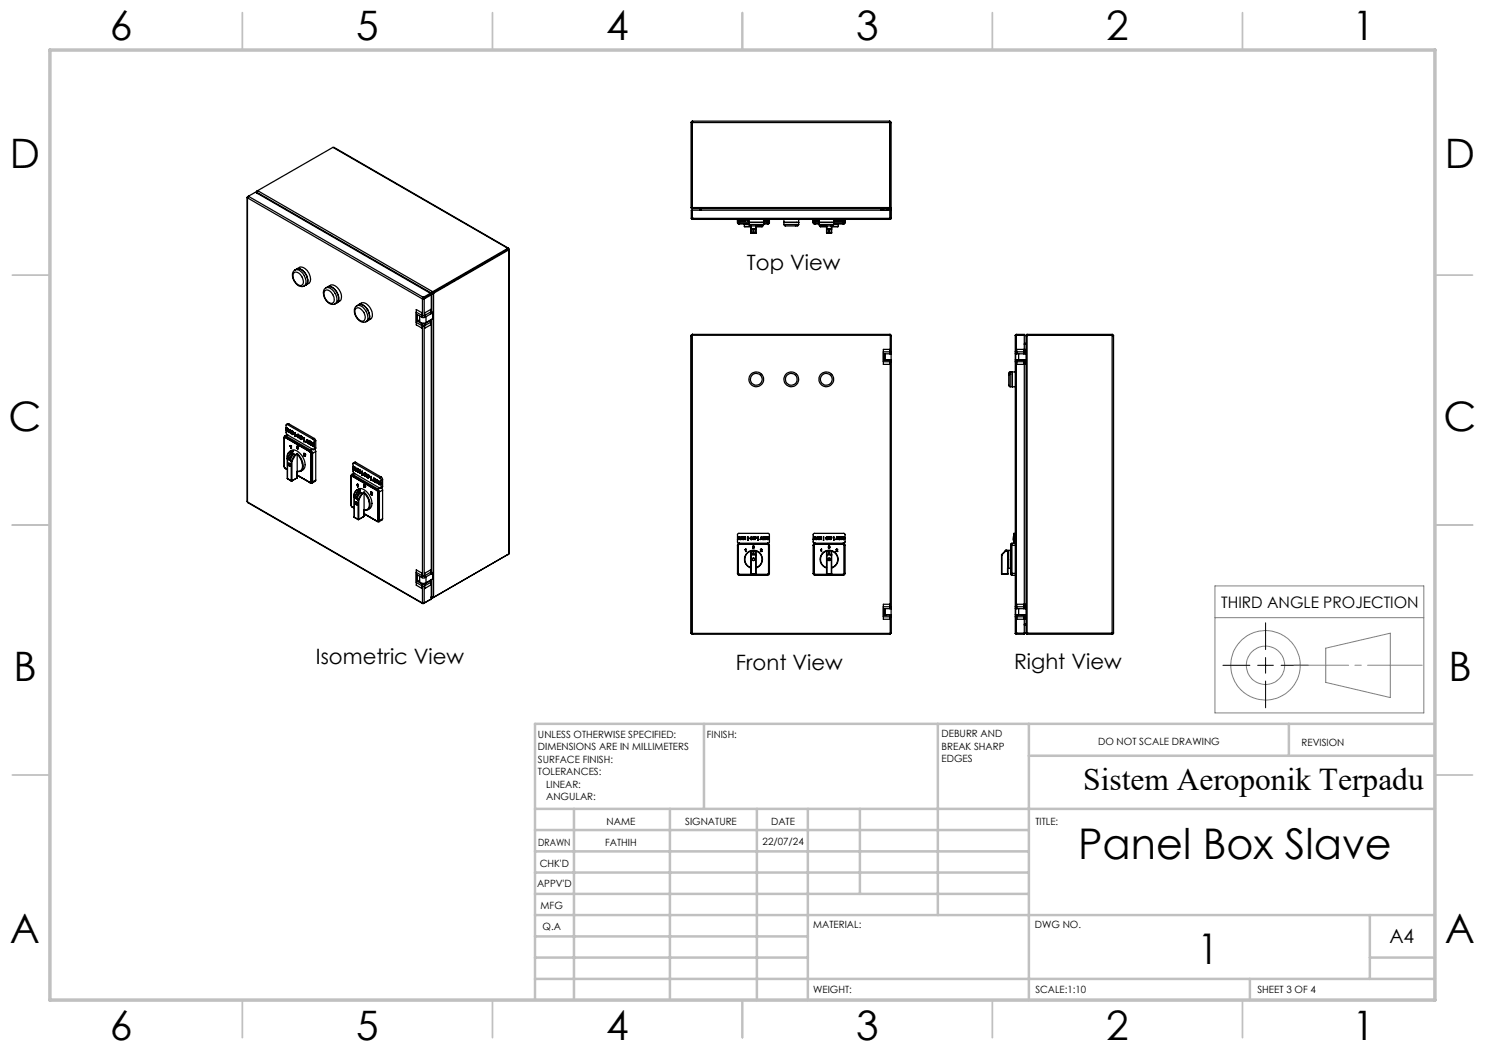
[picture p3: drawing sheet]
<svg xmlns="http://www.w3.org/2000/svg" width="297mm" height="210mm" viewBox="0 0 297 210" stroke-linecap="round" stroke-linejoin="round" font-family="sans-serif">
<g fill="none" stroke="#808080" stroke-width=".2">
<path d="M243 117.2h41.8v25.4h-41.8zM243 123.5h41.8M265.1 129.6l13-3v12.9l-13-3z"/>
<circle cx="253.1" cy="133.1" r="3.8"/>
<circle cx="253.1" cy="133.1" r="6.9"/>
</g>
<path d="M244.6 133.1h5.4M251.5 133.1h3.2M253.1 124.6v5.3M253.1 131.5v3.1M253.1 136.2v5.4M256.2 133.1h5.4" fill="none" stroke="#000" stroke-width=".2"/>
<path d="M284.4 133h-25.6" fill="none" stroke="#808080" stroke-width=".2" stroke-dasharray="15.2 1.3 1.3 1.3" stroke-dashoffset="4.3"/>
<g fill="none" stroke="#c0c0c0" stroke-width=".35">
<path d="M48.5 2.5v7.5M98.5 2.5v7.5M148.5 2.5v7.5M198.5 2.5v7.5M248.5 2.5v7.5M2.5 55h7.5M287 55h7.5M2.5 105h7.5M287 105h7.5M2.5 155h7.5M287 155h7.5M48.5 200v7.5"/>
<path d="M98.5 200v7.5M148.5 200v7.5M198.5 200v7.5M248.5 200v7.5"/>
</g>
<g fill="none" stroke="#c0c0c0" stroke-width=".5">
<path d="M140.8 144.8v17M187.6 144.8v38.2M205.8 144.8v55.2M205.8 151.2h81.2M257.8 144.8v6.4M287 144.8h-180v55.2M107 161.8h180M107 178.8h98.8M107 174.5h98.8M107 170.3h98.8M107 166h98.8M114.8 161.8v38.2"/>
<path d="M134 161.8v38.2M151.4 161.8v38.2M161.6 161.8v38.2M172 161.8v17M107 195.8h180M107 191.5h54.6M107 187.3h54.6M107 183h180M250 195.8v4.2M274 191.5h13M274 183v12.8"/>
</g>
<path d="M10 10h277v190h-277z" fill="none" stroke="#c0c0c0" stroke-width=".7"/>
<g fill="none" stroke="#000" stroke-width=".25">
<path d="M49.4 39.5l.1 60.9M49.5 39.4v.2M49.5 39.6l35 20.2M49.5 39.4h.1M49.5 39.6v60.8M49.7 39.3h.1M49.7 39.3l1.4-.9 35 20.3M49.7 39.3l-.2 .1M49.7 39.3l-.2 .3M49.7 39.3l34.9 20.1M51.3 38.4v.2M51.4 38.3v.2"/>
<path d="M51.4 38.5v.1M51.4 38.3v.1M51.4 38.2l.1 .1M51.4 38.2v.1M51.4 38.5l34.9 20.1M51.4 38.5l.1 .2M51.4 38.5h.1M51.5 38.1l-.1 .1M51.5 38.1l.1 .1M51.5 38.1v.1M51.6 38.2l-.2 .3M51.6 38.2l34.9 20.1"/>
<path d="M66.6 29.5h.2l34.9 20.1M66.6 29.5l-15.1 8.6M66.6 29.5l34.9 20.1M138.2 24.5v17M138.2 24.5h40M138.4 24.5l.1 17.2M138.5 24.5h.1M138.5 24.2v.3M138.5 24.2l-.3 .3M138.5 24.4l-.1 .1v17.2M138.5 24.2h39.4M177.9 24.2v.3"/>
<path d="M177.9 24.4l.1 .1v17.2l.2-.2M177.9 24.2l.3 .3M177.9 24.5h.1M178.2 24.5v17M58.9 54.5a1.79 1.79 0 0 1 1.6 2.5 1.18 1.18 0 0 1-1.6-.8 1.34 1.34 0 0 1 0-1.7zM59 54a1.88 1.88 0 0 0 .3 2.8 1.38 1.38 0 0 0 1.5 .4M59 54a1.71 1.71 0 0 1 2 1.4 1.46 1.46 0 0 1-.2 1.8M59.3 53.8a2.12 2.12 0 0 1 2.3 2.1l-.1 .7-.3 .4M59.3 53.8a1.44 1.44 0 0 1 2.3 .6 1.83 1.83 0 0 1 .1 2.3l-.5 .3M59.3 53.8l-.3 .2M61.2 57l-.4 .2M65 58.1a1.26 1.26 0 0 1 1.7 1.1 1 1 0 0 1-.3 1.5 1.84 1.84 0 0 1-1.4-2.6z"/>
<path d="M65.2 57.6a2 2 0 0 0 .5 3l.6 .3 .7-.1M65.2 57.6a2.2 2.2 0 0 1 2.2 2.4l-.2 .6-.2 .2M65.5 57.4a1.76 1.76 0 0 1 2 1.4 1.46 1.46 0 0 1-.2 1.8M65.5 57.4l.6-.3a1.77 1.77 0 0 1 2 1.3 1.41 1.41 0 0 1-.8 2.2M65.5 57.4l-.3 .2M84.5 59.8v3.3M84.6 59.4l.1 .3M84.6 59.4l-.1 .4M84.6 59.4l.1 .1M84.7 59.7l.1 .2-.3-.1M84.7 59.5v.2M84.7 59.7l.1 .1"/>
<path d="M84.8 59.6h.1M84.8 59.8v3.3M84.9 59.5v.1M85 59.5h.1M85.4 59.2h.1M86.1 58.8l-1.6 1M86.1 58.9l.2 .1M86.1 58.9l-1.4 .8M86.1 58.7l-1.4 .8M86.1 58.7v.1M86.3 59l-1.5 .8M86.3 59l-.1 3.8"/>
<path d="M86.4 58.7l-.3 .2M86.4 58.7v3.7M86.5 58.3l-.2 .3M86.5 58.5l-.2 .1M86.5 58.3v.2M86.5 58.3h.1M86.5 58.5v.1M86.5 58.5l-.4 .2 .2-.1M86.5 58.6l.2 .1h-.3M86.5 58.3v.3M86.5 58.6l-.1 .1M86.5 58.6l.2 .1"/>
<path d="M86.7 58.7v60.8M88.6 57.4h.1M88.7 57.3h.1M89.1 57h.1M90.4 56.3h.1M90.5 56.3h.1M90.7 56.1h.1M90.9 56h.1M91 56h.1M91.3 55.8h.1M91.4 55.7h.1M92.4 55.2h.1"/>
<path d="M92.6 55h.1M93 54.8h.1M93.2 54.7h.1M93.7 54.4h.1M94 54.2h.1M96.3 52.9h.1M96.4 52.8v.1M98.2 51.8h.1M98.5 51.7l-.3 .1M101.5 49.6h.2v.2M101.5 49.6l.1 .1M101.6 49.9h.1"/>
<path d="M101.6 49.8v.1M101.6 49.7l-15.1 8.6M101.6 49.9l.1 .1M101.6 49.9l-15.1 8.7M101.6 49.7v.2M101.7 49.8l.1 .1-.1 .2M101.7 50l-15 8.7M101.7 50v60.8l-15 8.7M101.7 49.8l-.1 .1M101.8 49.9v60.7M138.2 41.5l.2 .2M138.2 41.5h40"/>
<path d="M138.3 43.7l.2 .2M138.3 43.7v-1.7h40v1.7M138.3 43.7h40M138.4 41.7h39.8v.3l-.1-.1h-.8l-.1 .1M138.5 43.7h.1M138.5 42v1.9M138.5 43.9h39.5M138.5 43.7v.2M140 41.7v.3M140.2 41.7v.3M147.5 44.2h2.3M147.5 44.5h.4"/>
<path d="M147.5 44.5l.1 .2M147.5 43.9v.6M147.6 44.2v.1M147.6 44.7h.3M147.7 44.7l.2 .1M147.7 44.2v.1M147.8 43.9v.4M147.9 44.5v.2M147.9 44.7v.1M147.9 44.7h1.9M147.9 44.8h1.9M147.9 44.5h1.9"/>
<path d="M147.9 44.2v.3M148 44.2v.1M148.1 44.2v.1M148.3 44.2v.1M148.4 44.2v.1M148.7 44.2v.1M148.8 44.2v.1M148.9 45.3l1.3 .1M148.9 45.3h1.3M149 44.2v.1M149.1 44.2v.1h-1.6M149.5 44.2v.1l.1-.1"/>
<path d="M149.8 44.9v.1a4.2 4.2 0 0 0 2.3 .2h.4l.2-.3M149.8 44.5h2.9zM149.8 44.9h-.9v.4M149.8 44.9h2.9M149.8 43.9v1M150.2 45.8h.1M150.2 46.6h.1M150.2 45.4v1.2M150.2 45.8h.9M150.2 45.3v.1M150.2 45.3v1.3M150.2 46.6h.9"/>
<path d="M150.6 45.9h.2v.6h-.2zM151.1 45.8h.1M151.1 45.3l.1 .1M151.1 46.6h.1M151.1 45.3h1.4M151.1 45.3v1.3M151.2 46.6h-.1M151.2 45.4v1.2M152.5 45.3l-1.3 .1M152.5 45.2v.1M152.7 44.2h1.2M152.7 44.3h.1"/>
<path d="M152.7 43.9v1M152.7 44.7h.8M152.7 44.8h.8M152.7 44.5h.8M152.8 44.3h.1M152.8 44.2v.1M152.9 44.2v.1M153 44.2l.3 .1M153.3 44.2v.1M153.3 44.3h.3M153.5 44.5h.4M153.5 44.5v.2"/>
<path d="M153.5 44.3v.2M153.5 44.7v.1M153.6 43.9v.4M153.7 44.7l-.2 .1M153.8 44.2l-.2 .1M153.9 44.5l-.1 .2h-.3M153.9 43.9v.6M156.8 44.9l.2 .3h.8a2.96 2.96 0 0 0 1.9-.2v-.1M156.8 44.5h2.9zM156.8 44.9h2.9M156.8 43.9v1M159.7 43.9v1"/>
<path d="M162.6 44.2h.3M162.6 44.5h.4M162.6 44.5l.1 .2h.3M162.6 43.9v.6M162.6 44.3h1.2M162.7 44.2v.1M162.8 44.7l.2 .1M162.8 44.2v.1M162.9 44.2h.9M162.9 43.9v.3M162.9 44.2v.1M163 44.5v.2"/>
<path d="M163 44.7h.8M163 44.8h.8M163 44.3v.2M163 44.7v.1M163 44.5h.8M163.1 44.2v.1M163.2 44.2v.1M163.3 44.2v.1M163.5 44.2v.1M163.6 44.2v.1M163.8 44.9l.2 .3h2.5l.2-.3M163.8 44.5h2.9z"/>
<path d="M163.8 44.9h2.9M163.8 43.9v1M164 45.3l1.3 .1M164 45.3h1.4M164 45.2v.1M165.4 45.8h.1M165.3 46.6h.1M165.3 45.4v1.2M165.4 45.8h.9M165.4 45.3l-.1 .1M165.4 46.6h.1M165.4 45.3v1.3"/>
<path d="M165.4 46.6h.9M165.7 45.9h.2v.6h-.2zM166.3 45.8h.1M166.3 45.3v.1M166.3 46.6h.1M166.3 45.3h1.3M166.3 45.3v1.3M166.3 45.4v1.2M166.7 44.9h.9v.4M166.7 43.9v1M166.7 44.2h2M166.7 44.7h1.9"/>
<path d="M166.7 44.8h1.9M166.7 44.5h1.9M166.8 44.2l-.1 .1M167.1 44.2v.1h.6v-.1M167.4 44.2v.1M167.5 44.2v.1M167.6 45.3l-1.3 .1M167.7 44.2l.1 .1M167.8 44.3h.1M167.8 44.2v.1M167.9 44.3h.1M167.9 44.2v.1"/>
<path d="M168 44.2v.1M168.1 44.2l-.1 .1M168.1 44.2v.1l.3-.1M168.5 44.2l.2 .1M168.6 44.5h.4M168.6 44.7h.3M168.6 44.5v.2M168.6 44.3v.2M168.6 44.7v.1M168.7 44.3h.3M168.7 44.2v.1M168.7 44.2h.3"/>
<path d="M168.7 43.9v.3M168.8 44.7l-.2 .1M169 44.5l-.1 .2M169 43.9v.6M176.2 41.7v.3M176.4 41.7v.3M176.7 41.7l.1 .3M177.9 41.5v.2M178 43.7v.2M178 41.5h.1M178 43.7h.1M178 41.9v2"/>
<path d="M178.3 43.7l-.3 .2M67.3 60.6l-.3 .2M71.2 61.7a1.03 1.03 0 0 1 1.4 .6 1.23 1.23 0 0 1 0 1.9 1.85 1.85 0 0 1-1.4-2.5zM71.4 61.2a1.92 1.92 0 0 0 .5 2.9l.8 .4 .5-.2M71.4 61.2l.8-.6a1.72 1.72 0 0 1 2.1 1.4 1.35 1.35 0 0 1-.7 2.1M71.4 61.2a1.71 1.71 0 0 1 1.9 1.3 1.4 1.4 0 0 1-.1 1.8M71.7 60.9v.1a1.71 1.71 0 0 1 2 1.3 1.4 1.4 0 0 1-.1 1.8 1.56 1.56 0 0 0 0-2.1 1.75 1.75 0 0 0-1.9-1.1zM73.6 64.1l-.4 .2M83.3 64.5l1.2 .7M83.3 62.4l1.2 .7M83.5 64.2l.9 .6M83.9 63.2v1a.86 .86 0 0 0 1.3 .3"/>
<path d="M83.9 64l-.4 .2M84.4 63.5h.5M84.4 64.8h.5M84.4 63.5v-.9l-1.1-.7v3.1l1.1 .6v-.8M84.4 63.5l-.9-.6v1.3M84.5 63.1h.3M84.5 65.2h.3M84.5 65.2v50M84.8 65.2v50M85.2 63.3v1.2M86.2 62.8v-.9l-1.3 .7v.9M86.2 64v.9l-1.3 .7v-.8"/>
<path d="M86.2 62.8l-1.3 .7M86.2 64l-1.3 .8M86.2 64.3l-1.4 .9M86.2 63.9v.1M86.3 63.9l-.1 50.9M86.4 63.8v50.7M86.5 62.5l-.2-.2-1.5 .8M86.5 62.5v1.2l-1.3 .8M86.5 62.5l-.3 .2M138.3 67.1v59.6M138.5 66.9l-.3 .2M176.7 72.3h1.3"/>
<path d="M176.7 70.4h1.3M176.9 72h.1M177 72h1.2M177 70.8v1.2M177.3 72h.1M177.9 72h.1M177.9 72h.4v49.7h-.4M177.9 70.8h.4v-3.7h-40.1v59.6h40.1v-3.7h-.4M177.9 70.8v-.9h-1.2v3h1.2v-.9M177.9 70.8h-1v1.2h1M178 66.9l.3 .2M178 72h.1"/>
<path d="M178 70.4h.3M178 72.3h.3M178 70.4v-3.5h-39.6v60h39.6v-3.5M178 72.3v49M178.2 70.8v1.2M202 74.4l-.2 .2v2.5l.2 .3M202 74.4v3M202 77.4h1.1M202 74.4h1.1M202.5 74.4v3zM203.1 67.1h.2M203.1 70.4h.2"/>
<path d="M203.1 72.3h.2M203.1 70.8h.3M203.1 72h1.9v.9h-.1M203.1 67.1h1.8M203.1 67.1v59.6M203.1 70.8v1.2h.6M203.3 67.1h.1M203.3 66.9l-.2 .2M203.3 72.3h1.6v49h-1.6M203.3 66.9h1.6v3.5h-1.6M203.3 66.9v3.5M203.3 72.3v49"/>
<path d="M203.4 70.8v-.9h1.4v.9M203.4 70.8h1.8M203.4 72v.9h1.4v-.9M203.7 72h1.5M203.7 70.8v1.2M204 72h.1M204.4 72h.1M204.9 69.9h.1v.9M204.9 68.9h.3M204.9 68.7h.3M205.2 67.1h.2M205.2 67.1h17.3"/>
<path d="M205.2 67.1v59.6M205.4 67.1h.1M205.4 66.9l-.2 .2M205.4 66.9h17M205.4 66.9v60M222.4 67.1h.1M222.4 67.1l.3 .1M222.4 66.9l.3 .3M222.4 66.9v60M222.7 67.2v59.4M56.8 93.2l.3 .5M56.8 87.5l.1 .1"/>
<path d="M56.8 93.2l.1 .1M56.8 87.5v5.7M56.9 87.6v5.8l.6 .5-.4-.2M56.9 87.5h.2M57 87.2l-.2 .3M57 87.2h.2M57 87.5h-.1v.1M57 87.5l5 2.9M57.1 87.4l-.2 .2M57.1 87.4l4.9 2.9M57.1 87.5h-.1M57.1 87.5l4.9 2.8"/>
<path d="M57.1 93.7l.4 .2M57.2 86.1v.5l.3 .4 5.1 2.9h.2l.1-.2M57.2 87.2l-.1 .2M57.2 85.6h.2M57.2 85.6h.1M57.2 86.1l.1-.3 .2 .4M57.2 85.6v.5M57.2 87.2l5 2.9M57.3 85.6l.1 .5 .1-.3M57.3 86v.1M57.3 86.1h-.1M57.4 85.6l.1 .3"/>
<path d="M57.4 85.6h-.1M57.4 86.9l-.4 .3M57.5 91.7v.1M57.5 95.7v.1M57.5 84.9h-.3v.7M57.5 91.7h.1M57.5 91.8h.1M57.5 95.7h.1M57.5 91.8v3.9M57.5 84.9l5.1 3M57.5 86.2v-.2l.1 .4 .2 .1M57.5 95.8l.7 .4"/>
<path d="M57.5 85.8h.2M57.5 85.8h.1M57.5 91.7l.7 .5M57.5 91.8l.7 .4M57.5 95.7l.7 .5M57.6 86.1l-.1 .1M57.6 87l-.4 .2M57.6 85.8l.1 .6M57.6 92.7a.29 .29 0 0 1 .4 .1 .29 .29 0 0 1 0 .4l-.3-.1zM57.7 85.8v.5M57.7 86.4h.1M57.7 85.8h-.1"/>
<path d="M57.7 92.7h.1M57.7 84.8l-.4 .1M57.7 84.8l-.2 .1M57.7 84.8l5.2 2.9M57.8 86.5v-.1l.4 .3M57.9 86.4h.1M57.9 86h.2M57.9 86h.1M57.9 86l-.2 .4M57.9 86.4l-.1 .1M57.9 90.3a1.36 1.36 0 0 0-.4 1.4M57.9 90.3a1.63 1.63 0 0 1 2.4 .7 2.37 2.37 0 0 1 .3 2.9l-.4 .3a2.06 2.06 0 0 0-.2-2.8l-.6-.7"/>
<path d="M57.9 86.1l.1 .3-.1-.1zM58 86.2h.1M58 86l.2 .7M58 86.2l-.1 .1M58 89.2h.1M58 93.2h.1M58.1 86l.1 .5M58.1 86h-.1M58.1 89.1l-.1 .1M58.1 89.2h-.1M58.1 89.2h.1M58.1 89.6h.1"/>
<path d="M58.1 90.5h.1M58.1 90.5l-.6 1.2M58.1 89.2v.4M58.2 90.5h-.1M58.2 90.5l.7 .5M58.2 89.1l-.2 .1M58.2 90.5h.1M58.2 89.1h-.1M58.2 89.1l-.1 .5M58.2 90.5l-.7 1.2M58.2 90.5l.5 .2 .3 .3M58.2 86.2h.1"/>
<path d="M58.2 86.2l.1 .5M58.2 86.6v.1M58.2 96.2h.1M58.2 92.2h.2M58.2 92.2h.1M58.2 96.2h.2M58.2 92.2v4M58.3 86.2l.2 .5v-.4M58.3 86.7v-.3l.3 .5M58.4 96.2h-.1M58.4 86.6l-.1 .1M58.4 92.2v4"/>
<path d="M58.4 86.1l.1 .3M58.4 86.1l-.2 .1M58.4 86.1l-.1 .1M58.4 90.9l-.5 .8M58.4 90.9l.2 .1M58.4 90.9h.1M58.5 90.3a1.02 1.02 0 0 0-1 1.4M58.5 86.3h.2M58.5 86.3l.1 .1M58.6 91l-.5 .8-.2-.1M58.6 86.4v.5M58.7 90.3l-.5 .2"/>
<path d="M58.7 90.3h-.8M58.7 86.3l-.1 .6M58.7 86.3l-.1 .1M58.9 91l.2 .1M58.9 86.6h.2M58.9 86.6h.1M58.9 86.6l.1 .7M58.9 91l-.7 1.2M59 86.6v.7M59 91h-.1M59 91l.1 .1M59.1 91.1l-.7 1.1"/>
<path d="M59.1 86.6l-.1 .7M59.1 86.6h-.1M59.4 95.5l-.1 .1zM59.4 89.4v-.2l.2 .2v.4l-.1-.1M59.4 89.4v.2M59.4 89.4h.1M59.4 95.6l-1.1 .6M59.4 89.6l.1 .1M59.4 89.6h.1M59.4 87.1l.1 .2M59.4 87.1l.1-.1 .2 .1v.3h-.1M59.4 90.9l.3 .2a2.57 2.57 0 0 1 .5 3l-.8 .2"/>
<path d="M59.4 90.8v.1M59.4 90.7v.1M59.4 89.2v.2M59.4 89.3l.1 .4 .1-.1M59.4 90.7l-.4 .3M59.4 89.3h.1M59.4 90.9v3.4M59.4 90.8l-.3 .3M59.5 87.3l.1 .1M59.5 89.3h.1M59.5 94.3l-.1 1.3M59.5 87.1l.1 .2"/>
<path d="M59.5 87v.1M59.5 89.3l.1 .2M59.5 89.7l.1 .1M59.5 89.3l.1 .3M59.5 89.7h.1M59.5 87.1h-.1M59.6 87l.2 .4M59.6 87l-.1-.1a.32 .32 0 0 0-.1 .4 .32 .32 0 0 0 .4 .2v-.1M59.6 87.3l.1 .1M59.6 87.3h-.1M59.6 89.5v.2M59.6 89.5v.1"/>
<path d="M59.7 86.9l.2 .3M59.7 86.9h-.3M59.7 86.9l-.1 .1M59.7 87.4h.1M59.7 87.4h-.1M59.9 87.4l-.1 .1M59.9 87.1l.3 .1M59.9 87.1l.2 .2M59.9 87.1l.1 .6M59.9 87.3l-.1 .1M60 87.4v-.1l.1 .1M60 87.4l.1 .1"/>
<path d="M60.1 87.3h.1M60.1 87.3v.2M60.1 87.3l-.1 .1M60.1 87.3v.1M60.1 87.5l-.1 .2M60.1 94.2l-.7 .1M60.2 87.5h-.2v.2M60.2 87.3l-.1 .1M60.2 87.2l.1 .7M60.2 87.2l-.1 .1M60.3 87.6h.1M60.4 87.5h.1"/>
<path d="M60.4 87.7l-.1 .2M60.4 87.5l.1 .1M60.4 87.5l-.1 .1M60.4 87.4v.1M60.4 87.6v.1M60.4 87.5l-.1-.1v.2M60.4 87.7h-.1v.2M60.5 87.4l-.1 .1M60.5 87.6l-.1 .1M60.5 87.4l-.3-.1 .2 .1M60.5 87.4h-.1M60.5 87.6h-.1"/>
<path d="M60.7 90.8l.2-.1 .1 .1v.2M60.7 90.8h.2M60.7 90.8h.1M60.7 91.1h.1M60.7 87.6l.1 .1M60.7 87.6l.1 .8M60.8 90.7l-.1 .1M60.8 91.1h.1M60.8 87.7v.7M60.8 91.1l.2 .2-.3-.2M60.9 91h.1M60.9 91l-.2 .1"/>
<path d="M60.9 90.7h.1M60.9 90.8l.1 .1M60.9 91l-.1 .1M60.9 87.6l-.1 .8M60.9 90.7v.1M60.9 87.6h-.2M60.9 87.6l-.1 .1M61 90.9l-.1 .1M61 91h.1M61 90.9h.1M61.2 88.4l.4 .2M61.3 88.4h.1"/>
<path d="M61.3 88.4h-.1M61.3 88h.1M61.3 88l-.2 .4h.1M61.3 88.1l.1 .3-.1-.1zM61.4 88.2h.1M61.4 88.2l-.1 .1M61.4 88l.2 .6M61.5 87.9l.1 .6M61.5 87.9l-.2 .1M61.5 87.9l-.1 .1M61.6 88.5a.2 .2 0 0 0 .1 .2 .2 .2 0 0 0 .2 0v-.1M61.6 88.2h.2"/>
<path d="M61.6 88.2h.1M61.6 88.2v.3M61.7 88.6h-.1M61.7 88.5l.1 .2M61.7 88.2v.3M61.8 88.5v.1M61.8 88.2v.3M61.8 88.2h-.1M61.8 88.5h-.1M61.9 88.3l-.1 .4M61.9 88.3h.2M61.9 88.3h.1"/>
<path d="M61.9 88.6l-.1 .1M61.9 88.3v.3M62 90.4l.2 .3M62 96.5l-2.6-1.5 2.7 1.6M62 88.3l.3 .1M62 88.3l.2 .2M62 88.3l.2 .7M62 90.3l.3 .4M62 90.3l.2 .4M62 96.5l.1 .1M62 90.3v.1M62.1 88.6l-.2 .2"/>
<path d="M62.1 88.3h.1M62.1 88.5v.1M62.1 88.6h-.2M62.1 88.3h-.2M62.1 96.6h.3M62.2 90.1l-.2 .2M62.2 90.1l.3 .6M62.2 96.4l-.1 .1h-.1M62.2 90.7v5.7M62.2 90.7h.1M62.2 96.4h.1M62.2 96.4l-.1 .1"/>
<path d="M62.2 88.5v.5M62.3 90.7h.2M62.3 96.4l-.1 .1h-.2M62.3 96.4h.2M62.3 90.7v5.7M62.3 88.8l.1 .2M62.3 88.8l.1-.1a.21 .21 0 0 1 .2 .1 .21 .21 0 0 1-.1 .3M62.3 88.4l-.1 .1v.5M62.3 88.4l-.1 .1M62.4 89l.1 .1M62.4 88.8l.1 .2M62.4 88.7v.1"/>
<path d="M62.4 88.8h-.1M62.5 88.6l.3 .5M62.5 88.6h-.1a.32 .32 0 0 0-.1 .4 .32 .32 0 0 0 .4 .2l.1-.1M62.5 89h.1M62.5 96.4l-.1 .2M62.5 89h-.1M62.5 90.7v5.7M62.5 89.8l-.3 .3M62.6 87.9l.3 .4M62.6 88.6l.2 .4M62.6 88.6h-.3M62.6 88.6h-.1"/>
<path d="M62.6 89l.1 .1M62.6 89l-.1 .1M62.8 89.2h-.1M62.8 89v.2M62.8 89v.1M62.9 87.7l.2 .5M62.9 87.7l-.3 .2M62.9 88.3v1.4M62.9 89.8l.2 .5M63.1 89.6l-.3 .3M63.1 96l-.1 .3-.6 .3M63.1 88.2l-.2 .1"/>
<path d="M63.1 89.6l-.2 .1M63.1 88.2v1.4M63.1 90.3v5.7M63.1 90.3l-.6 .4M63.1 96l-.6 .4M70.2 95.2v.1M70.2 95.2v5.7M70.2 95.3v5.8l.6 .5-.3-.1M70.3 95.2h.1M70.3 94.9l-.1 .3M70.3 94.9h.3M70.4 95.2l-.2 .1"/>
<path d="M70.4 95.2l5 2.9M70.4 95.1l-.2 .2M70.4 95.1l5 2.9M70.4 95.2h.1M70.6 93.8v.6l.2 .2 5.2 3h.2v-.1M70.6 94.9l-.2 .2M70.6 93.3h.2M70.6 93.3l.1 .1M70.6 93.9l.1-.4 .1 .5M70.6 93.3v.6M70.6 94.9l4.9 2.9M70.7 93.7l-.1 .2"/>
<path d="M70.7 93.4l.1 .4 .1-.3M70.8 93.3v.3M70.8 93.3l-.1 .1M70.8 94.6l-.5 .3M70.8 99.4v.1M70.8 99.4l.1 .1M70.8 99.5l.1 3.9M70.8 94l.1-.3 .1 .4M70.8 99.5h.1M70.9 92.6l-.3 .1v.6M70.9 99.5h.1M70.9 92.6l5.1 3"/>
<path d="M70.9 99.5l.7 .4M70.9 99.5l.7 .5M70.9 93.5h.2M70.9 93.5h.1M70.9 93.9l-.1 .1M70.9 94.7l-.3 .2M71 93.5v.6M71 94.1h.1M71.1 93.5l.1 .5M71.1 94.1l.1 .1M71.1 93.5h-.1M71.1 92.5l-.4 .1"/>
<path d="M71.1 92.5l-.2 .1M71.1 92.5l5.1 2.9M71.2 94.2v-.1l.3 .3M71.3 94.1h.1M71.3 93.7h.1M71.3 93.7l-.2 .4M71.3 94.1l-.1 .1M71.3 93.9l.1 .2-.2-.1zM71.3 98a1.29 1.29 0 0 0-.5 1.5M71.3 94h.1M71.3 94h-.1M71.3 93.7l.2 .7"/>
<path d="M71.4 96.9h.1M71.4 93.7l.2 .5M71.4 93.7h-.1M71.5 96.9h-.1M71.5 96.9h.1M71.5 97.3h.1M71.5 96.9v.4M71.5 96.8l-.1 .1M71.5 98.3l-.7 1.1M71.5 96.8v.5M71.5 96.8v.1M71.5 98.3h.1"/>
<path d="M71.6 98.2l-.1 .1M71.6 98.2l.4 .2 .4 .3M71.6 98.3l.4 .1 .3 .3M71.6 98.2v.1M71.6 98.2h.1M71.6 93.9h.2M71.6 93.9h.1M71.6 93.9l.1 .6M71.6 94.4h-.1M71.6 98.3l-.7 1.2M71.6 100h.2M71.6 100v3.9"/>
<path d="M71.6 99.9l.2 .1M71.6 99.9v.1M71.6 93.9l.3 .5v-.4M71.7 94.5v-.4l.3 .5M71.8 94.3l-.1 .2M71.8 100v3.9M71.8 93.9l.1 .2M71.8 93.9h-.2M71.8 98.6l-.5 .8 .2 .1 .4-.8M71.8 98.6l.1 .1M71.8 98.6h.1M71.8 98.6l-.5 .8"/>
<path d="M71.9 98.1a1.02 1.02 0 0 0-1.1 1.3M71.9 94h.1M71.9 94l.1 .1M72 94.1v.5M72 98h-.7a1.46 1.46 0 0 1 2.2 .5 2.39 2.39 0 0 1 .4 3.2l-.3 .2M72 98l-.4 .2M72 94v.6M72 94v.1M72.3 98.7l.1 .1M72.3 94.3h.1M72.3 94.3l.1 .7M72.3 98.7l-.7 1.2"/>
<path d="M72.4 94.3v.7M72.4 98.7h-.1M72.4 98.7v.1M72.4 94.3h.1M72.4 94.3h-.1M72.4 98.8l-.6 1.2M72.5 94.3l-.1 .7M72.5 94.3h-.1M72.7 97.1l.1-.2 .2 .2v.4h-.1M72.7 97.1l.1 .3M72.7 97.1h.1M72.8 97.4l.1 .1"/>
<path d="M72.8 97.4h.1M72.8 94.9v.1M72.8 94.9v-.2l.3 .2v.2h-.1M72.8 98.6l.2 .2a2.57 2.57 0 0 1 .6 3l-.8 .2M72.8 98.6h.1M72.8 98.4v.2M72.8 96.9l-.1 .2M72.8 98.4a2.85 2.85 0 0 1 1 3.3l-.2 .2M72.8 98.6v3.4M72.8 98.4l-.4 .3M72.8 98.6l-.4 .2M72.8 95l.2 .1"/>
<path d="M72.9 94.6h.2M72.9 94.8l.1 .2M72.9 97l.1 .3M72.9 97v.4M72.9 97.5h.1M72.9 97h.1M72.9 94.6h-.1M72.9 94.8l-.1 .1M72.9 94.7v.1M73 94.7l.2 .4M73 94.7l-.1-.1a.32 .32 0 0 0-.1 .4 .32 .32 0 0 0 .4 .2v-.1M73 95l.1 .1"/>
<path d="M73 95h-.2M73 97.3v.1M73 97.3l-.1 .1M73 97.3h.1M73.1 94.6l.2 .3M73.1 94.6l-.1 .1M73.1 95.1h.1M73.1 95.1h-.1M73.3 95.1l-.2 .1M73.3 94.9h.3M73.3 94.9l.2 .1M73.3 94.9v.6"/>
<path d="M73.3 95.1h-.1M73.3 95.1v-.1l.2 .1M73.3 95.1l.2 .1M73.4 95.1h.1M73.4 95.2l-.1 .3M73.4 95.1l.1 .1M73.4 95.1h-.1M73.5 95v.1M73.5 95.2v.1M73.5 95.3l-.2-.1v.3M73.6 95l.3 .1M73.6 95l.2 .2"/>
<path d="M73.6 95l.1 .6M73.6 95l-.1 .1M73.6 95.2l-.1 .1M73.6 94.9v.1M73.6 94.9l-.1 .1M73.7 95.3h.1M73.7 95.2h.1M73.7 95.4v.2M73.7 95.2l.2 .1M73.7 95.2v.1M73.8 95.2h-.1v.1M73.8 95.2h.1"/>
<path d="M73.8 95.3v.2M73.8 95.5l-.1-.1v.2M73.9 95.1l-.1 .1M73.9 95.3l-.1 .2M73.9 95.3h-.1M74.1 98.5l.1-.1a.2 .2 0 0 1 .2 .2 .2 .2 0 0 1-.1 .2M74.1 98.8h.1M74.1 98.5h.1M74.2 95.3v.1M74.2 95.3v.8M74.2 98.7l-.1 .1M74.2 98.4l-.1 .1"/>
<path d="M74.2 98.8h.1M74.2 95.4v.7M74.2 98.8l.2 .2-.3-.2M74.2 98.7h.1M74.2 98.5h.1M74.3 98.5h-.1M74.3 98.5v.1M74.3 98.8h-.1M74.3 98.5h.1M74.3 98.8h.1M74.3 95.3l-.1 .8M74.3 95.3h-.1"/>
<path d="M74.3 95.3l-.1 .1M74.3 98.6v.1M74.3 98.6h.1M74.6 96.2l.4 .2M74.7 96.1h.1M74.7 96.1l-.1 .1M74.7 95.7h.2M74.7 95.7h.1M74.7 95.7l-.2 .4 .1 .1M74.8 95.8v.3l-.1-.1zM74.8 95.9l-.1 .1M74.8 95.9h.1"/>
<path d="M74.8 95.7l.2 .7M74.9 95.7l.1 .5M74.9 95.7h-.1M75 96.2a.19 .19 0 0 0 .1 .2 .19 .19 0 0 0 .2 0M75 95.9h.2M75 95.9h.1M75 95.9v.3M75 96.3v.1M75.1 96.3l.1 .1M75.1 95.9v.4M75.2 96.2v.1M75.2 95.9v.3"/>
<path d="M75.2 96.2l-.1 .1M75.2 95.9h-.1M75.2 96.3v.1M75.2 96h.2M75.2 96l.1 .1M75.2 96.4h.1M75.2 96v.3M75.3 96.1v.3M75.4 98.1l.1 .3M75.4 96.1l.3 .1M75.4 96.1l.2 .1M75.4 96.1l.1 .6"/>
<path d="M75.4 96.5h-.1M75.4 96.3v.2M75.4 98l.2 .4M75.4 98.1l.2 .2M75.4 96v.1M75.4 96.2v.1M75.4 96l-.1 .1M75.4 96.3l-.1 .1M75.4 98.1h.1M75.5 97.8l-.1 .2M75.5 97.8l.4 .6M75.5 98.4v5.7"/>
<path d="M75.6 98.3l-.1 .1M75.6 98.3v5.8M75.6 98.4h.3M75.6 96.2l-.1 .5M75.6 98.4v5.7M75.7 96.2l-.2 .1v.4M75.7 96.2h-.1M75.7 96.5l.1 .2M75.7 96.5l.1-.1 .2 .1v.3h-.1M75.8 96.7l.1 .1M75.8 96.3h.2M75.8 96.5l.1 .2"/>
<path d="M75.8 96.4v.1M75.8 96.3h-.1M75.8 96.5h-.1M75.9 96.3l.2 .5M75.9 96.3h-.1a.28 .28 0 0 0-.1 .4 .28 .28 0 0 0 .4 .1M75.9 96.7l.1 .1M75.9 96.7h-.1M75.9 98.4v5.7M75.9 97.6l-.4 .2M76 95.6l.2 .5M76 96.3l.2 .4M76 96.3h-.1"/>
<path d="M76 96.8h.1M76 96.8h-.1M76.2 96.7l-.1 .2M76.2 95.4l.3 .5M76.2 96.1v1.4M76.2 95.4l-.2 .2M76.2 96.7l-.1 .1M76.3 97.6l.2 .4M76.5 97.3l-.3 .3M76.5 95.9l-.3 .2M76.5 97.3l-.3 .2M76.5 95.9v1.4"/>
<path d="M76.5 98v5.7M76.5 98l-.6 .4M49.5 100.4l35 20.3M49.5 100.4l35 20.2M70.2 100.9l.3 .6M70.2 100.9v.1M70.5 101.5l.3 .2M70.9 103.4v.1M70.9 103.5l.7 .4M70.9 103.4l.7 .5M71.1 100.4h.1M71.1 100.4a.33 .33 0 0 1 .3 .2 .33 .33 0 0 1-.1 .4l-.2-.3z"/>
<path d="M71.4 100.9v.1M71.6 103.9h.2M71.6 103.9h.1M71.8 103.9h-.1M72.7 103.4l-1 .5M72.7 103.3v.1M72.7 103.3l-.9 .6M72.8 103.2l-.1 .2M72.8 103.2l-.1 .1M72.8 102.8l2.7 1.5M72.8 102.1v1.1M72.8 102h.1"/>
<path d="M72.9 102l-.2 .1v1.2M73.6 101.9l-.8 .1M75.4 104.2l.1 .1M75.5 104.3h.3M75.5 104.1l-.1 .1-2.6-1.5 2.6 1.5M75.5 104.1h.1M75.6 104.1l-.1 .1M75.6 104.1l-.2 .1M75.6 104.1h.3M75.9 104.1l-.1 .2M76.5 103.7l-.1 .3-.6 .3M76.5 103.7l-.6 .4"/>
<path d="M83.3 114.5l1.2 .7M83.3 116.5l1.2 .7M83.5 116.3l.9 .5M83.9 115.2v1a.86 .86 0 0 0 1.3 .3M83.9 116l-.4 .3M84.4 115.5h.5M84.4 116.8h.5M84.4 115.5v-.9l-1.1-.6v3l1.1 .7v-.9M84.4 115.5l-.9-.5v1.3M84.5 115.2h.3M84.5 117.2h.3M84.5 117.2v3.4"/>
<path d="M84.8 117.2v3.4M85.2 115.4v1.1M86.1 119.9h.1M86.2 114.8v-.9l-1.3 .7v.9M86.2 116.1v.9l-1.3 .7v-.9M86.2 114.8l-1.3 .7M86.2 116.1l-1.3 .7M86.2 116.4l-1.4 .8M86.2 116v.1M86.3 119.5h.1M86.3 115.9v3.9l-1.6 .9M86.3 114.4l-1.5 .8"/>
<path d="M86.3 114.4l.2 .2M86.3 119.3l.1 .1M86.3 119.4h.1M86.3 119.4l.2 .1M86.4 119.4h.3M86.4 119.4h-.1M86.4 115.9v3.5M86.5 119.4v.1M86.5 119.5v.1M86.5 114.6l-.3 .2M86.5 114.6v1.2l-1.3 .7M86.5 119.4v.2"/>
<path d="M86.6 119.4l.1 .1M101.6 110.9h.1M101.6 110.9l-15.1 8.7M101.8 110.6l-.1 .1M147.5 109.1h.1M147.5 114.7l.1 .3 .3 .1M147.5 114.7h.1M147.5 109.1v5.6M147.6 106.7h6.1l.2 .1v1.7l-.2 .1h-6l-.2-.1zM147.6 114.7l.3 .2M147.6 109.1v5.6M147.7 109.1l.1-.2h5.7l.2 .2-.1 5.7-5.8 .1-.1-.2"/>
<path d="M147.9 108.8v-.2l-.2 .1-.2 .4M147.9 114.9v.2M147.9 108.8l-.3 .3M147.9 108.8h5.6M147.9 114.9h5.6M147.9 115.1h5.6M148.4 107.5l.1 .2h-.2zM148.7 107.9l-.3-.5-.3 .5-.1-.5-.2 .4-.2-.4-.1 .5 .2-.3 .1 .3 .2-.3v.3l.3-.1 .5 .1v-.3l.3 .3v-.5l-.1 .3-.3-.3v.5M149 109.9l.2-.1v.5zM149.5 107.4l.1 .6zM150.2 114.8h.1M150.2 110.2a1.74 1.74 0 0 0-1.2 1.7 1.74 1.74 0 0 0 1.2 1.6"/>
<path d="M150.2 110.2v4.6M150.2 110.9v.1M150.2 110.1v.1M150.2 110.1h.9M150.2 110.1h.1M150.2 110.1a1.8 1.8 0 0 0-1.3 1.7 1.8 1.8 0 0 0 1.3 1.8M150.2 111h.9M150.2 114.8h.9M150.2 110.9h.9M150.2 110.1v.8M150.2 111v3.8M150.6 109.2h.2l-.1 .5-.1-.1z"/>
<path d="M150.6 110.2h.2v.6h-.2zM150.6 109.2l.2 .1-.1 .3h-.1zM150.6 107.4h.3l-.2 .1 .2 .1-.2 .1v.2zM151 107.4h.2l-.1 .1 .1 .1-.1 .1v.2h-.1zM151.1 114.8h.1M151.1 110.9v.1M151.1 110.1l.1 .1M151.1 110.1h.1M151.1 110.1a1.79 1.79 0 0 1 1.4 1.7 1.79 1.79 0 0 1-1.3 1.8M151.1 110.1v.8M151.1 111v3.8M151.2 110.2a1.74 1.74 0 0 1 1.2 1.7 1.74 1.74 0 0 1-1.2 1.6"/>
<path d="M151.2 110.2v4.6M151.6 107.4l.1 .6zM152.1 109.9a.15 .15 0 0 1 .2-.1 .15 .15 0 0 1 0 .3l-.1 .1 .2 .1h-.3l.2-.3zM152.2 107.4l.3 .5-.1-.1-.4 .1zM152.3 107.5l.1 .2h-.2zM152.6 107.4l.2 .4 .1-.4v.4a.17 .17 0 0 1-.2 .1 .17 .17 0 0 1-.1-.2zM153 107.4h.3l-.1 .5zM153.5 108.8v-.2l.2 .1 .2 .4M153.5 114.9v.2M153.5 108.8l.2 .3M153.7 109.1h.2M153.7 114.7h.2"/>
<path d="M153.7 114.7l-.2 .2M153.7 109.1v5.6M153.9 114.7l-.1 .3-.3 .1M153.9 109.1v5.6M162.6 114.7l.1 .3 .3 .1M162.6 114.7h.2M162.6 109.1h.2M162.6 109.1v5.6M162.7 106.7h6.1l.2 .1v1.7l-.2 .1h-6l-.2-.1zM162.8 114.7l.2 .2M162.8 109.1v5.6M163 108.8v-.2l-.2 .1-.2 .4"/>
<path d="M163 108.8l-.2 .3M163 114.9v.2M163 108.8h5.6M163 114.9h5.6M163 115.1h5.6M163.5 107.5l.1 .2h-.2zM163.8 107.9l-.2-.5-.3 .5-.1-.5-.3 .4-.2-.4-.1 .5 .2-.3 .1 .3 .2-.3 .1 .3 .2-.1 .5 .1v-.3l.4 .3v-.5l-.1 .3-.4-.3v.5M164.1 109.9l.2-.1v.5zM164.3 109.8h.1M164.7 107.4v.6zM165.3 114.8h.1M165.3 110.2a1.74 1.74 0 0 0-1.2 1.7 1.74 1.74 0 0 0 1.2 1.6"/>
<path d="M165.3 110.2v4.6M165.4 110.9v.1M165.4 110.1l-.1 .1M165.4 110.1h.9M165.4 110.1h.1M165.4 110.1a1.79 1.79 0 0 0-1.4 1.7 1.79 1.79 0 0 0 1.3 1.8M165.4 111h.9M165.4 114.8h.9M165.4 110.1v.8M165.4 111v3.8M165.4 110.9h.9M165.7 109.2h.2v.5l-.2-.1z"/>
<path d="M165.7 110.2h.2v.6h-.2zM165.8 107.4h.2l-.2 .1 .2 .1-.2 .1v.2zM166.1 107.4h.2l-.1 .1 .1 .1-.1 .1v.2h-.1zM166.3 114.8h.1M166.3 110.9v.1M166.3 110.1v.1M166.3 110.1h.1M166.3 110.1a1.79 1.79 0 0 1 1.3 1.7 1.79 1.79 0 0 1-1.3 1.8M166.3 110.1v.8M166.3 111v3.8M166.3 110.2a1.74 1.74 0 0 1 1.2 1.7 1.74 1.74 0 0 1-1.2 1.6M166.3 110.2v4.6"/>
<path d="M166.7 107.4l.1 .6zM167.2 109.9a.15 .15 0 0 1 .2-.1 .16 .16 0 0 1 .1 .3l-.2 .1 .2 .1h-.3l.3-.3zM167.4 107.4l.3 .5-.2-.1-.4 .1zM167.4 107.5l.1 .2h-.2zM167.7 107.4l.2 .4 .2-.4v.4a.17 .17 0 0 1-.2 .1 .17 .17 0 0 1-.2-.2zM168.1 107.4h.3l-.1 .5h-.1zM168.6 108.8v-.2l.2 .1 .2 .4M168.6 108.8l.3 .3M168.6 114.9v.2M168.8 109.1l-.1-.2h-5.7l-.2 .2 .1 5.7 5.8 .1 .1-.2M168.8 109.1v5.6M168.9 114.7l-.3 .2"/>
<path d="M168.9 114.7h.1M168.9 109.1h.1M169 114.7l-.1 .3-.3 .1M169 109.1v5.6M200.3 114.8l.1 .1M200.3 114.8h.1M200.3 111h.1M200.3 111v3.8M200.3 110.9l.1 .1M200.3 110.9v.1M200.4 114.8v.1M200.4 114.8h1.1"/>
<path d="M200.4 114.9h1.1M200.4 111v3.8M201.1 110.1h.1M201.1 110.1l.1 .1M201.1 110.1l-.8 .8M201.2 110.1v.1M201.2 110.1h.4M201.2 110.2h.4M201.2 110.2l-.8 .8M201.2 110.1h.1M201.2 110.1h-.1M201.2 110.1h.9v3.6h-.5"/>
<path d="M201.5 113.6l.1 1.2M201.5 114.8h.1M201.5 114.8v.1M201.5 113.6h.1M201.5 113.6v1.2M201.6 110.2v3.4M201.6 110.2h.1M201.6 114.8l-.1 .1M201.6 110.1v3.5M201.6 110.1v.1M202.2 108.9v.2M202.2 114.7v.2"/>
<path d="M202.2 114.9h.1M202.2 108.9h.1M202.2 114.7h.1M202.2 109.1h.1M202.2 109.1v5.6M202.2 109.1h.2M202.2 114.7v.2l.2 .2M202.2 114.7h.2M202.4 114.7v.4M202.4 108.6v.5M202.4 108.6l-.2 .2v.3M202.4 108.6h.7"/>
<path d="M202.4 115.1h.7M202.4 114.7h.7M202.4 109.1v5.6M202.4 109.1h.7M202.7 107.7v.2M202.7 107.9l.1 .1M202.7 107.7h.1M202.7 107.9h.1M202.8 108.4v.2M202.8 107.4l-.1 .3M202.8 107h.3M202.8 108.4h.3"/>
<path d="M202.8 107v1.4M203.1 106.7h-.3v.3M84.5 120.6l.1 .1M84.6 120.6v.1M84.6 120.7h.1M84.7 120.6v.1M84.8 120.5l-.3 .1M138.2 126.6h.2l.1 .3M176.7 121.3h1.3M176.7 123.4h1.3M177 121.7v1.2h1.2v-1.2M177.3 122.9v.1"/>
<path d="M177.9 122.9v.1M177.9 121.7v-.8h-1.2v3h1.2v-.9M177.9 121.7h-1v1.2l1 .1M178 122.9v.1M178 123.4h.3M178 121.3h.3M178.3 126.6l-.3 .3M203.1 123.4h.2M203.1 121.3h.2M203.1 126.7l.2 .2M203.1 123h.3M203.1 121.7h.3"/>
<path d="M203.1 126.7h1.8M203.1 121.7v1.2h.6v-1.2M203.3 126.6l-.2 .1M203.3 126.7h.1M203.3 123.4h1.6v3.5h-1.6M203.3 123.4v3.5M203.4 121.7v-.8h1.4v.8M203.4 121.7h1.8M203.4 122.9v1h1.4v-.9M204 122.9v.1M204.4 122.9v.1M204.9 120.9h.1v.8"/>
<path d="M204.9 124.8h.3M204.9 125.1h.3M205 123v.9h-.1M205.2 126.6h.2M205.2 126.7l.2 .2M205.2 122.9l-1.8 .1M205.4 126.7h.1M205.4 126.9h17M222.4 126.6h.1M222.5 126.6l-17.3 .1M222.7 126.6h-.3M222.7 126.6l-.3 .3"/>
<circle cx="151.3" cy="75.9" r="1.47"/>
<circle cx="151.3" cy="75.9" r="1.17"/>
<circle cx="158.2" cy="75.9" r="1.17"/>
<circle cx="158.3" cy="75.9" r="1.46"/>
<circle cx="165.3" cy="75.9" r="1.47"/>
<circle cx="165.3" cy="75.9" r="1.17"/>
<circle cx="150.3" cy="107.7" r=".19"/>
<circle cx="150.3" cy="107.7" r=".28"/>
<circle cx="150.7" cy="111.9" r=".25"/>
<circle cx="153.6" cy="107.6" r=".18"/>
<circle cx="153.6" cy="107.7" r=".29"/>
<circle cx="165.4" cy="107.6" r=".17"/>
<circle cx="165.4" cy="107.7" r=".28"/>
<circle cx="165.8" cy="109.4" r=".19"/>
<circle cx="165.8" cy="111.9" r=".26"/>
<circle cx="168.7" cy="107.6" r=".18"/>
<circle cx="168.7" cy="107.7" r=".29"/>
</g>
<g font-size="8.5">
<text x="215.6" y="171.8">Panel Box Slave</text>
<text x="239.5" y="192.7">1</text>
</g>
<g font-size="8.1">
<text x="22" y="8">6</text>
<text x="71.2" y="8">5</text>
<text x="121.2" y="8">4</text>
<text x="171.3" y="8">3</text>
<text x="221.3" y="8">2</text>
<text x="270.5" y="8">1</text>
<text x="2" y="33.6">D</text>
<text x="289" y="33.6">D</text>
<text x="1.7" y="86.1">C</text>
<text x="288.7" y="86.1">C</text>
<text x="2.7" y="136.1">B</text>
<text x="289.7" y="136.1">B</text>
<text x="2" y="188.6">A</text>
<text x="289" y="188.6">A</text>
<text x="22" y="208">6</text>
<text x="71.2" y="208">5</text>
<text x="121.2" y="208">4</text>
<text x="171.3" y="208">3</text>
<text x="221.3" y="208">2</text>
<text x="270.5" y="208">1</text>
</g>
<text font-size="6.3" x="216.7" y="158.1">Sistem Aeroponik Terpadu</text>
<g font-size="4.2">
<text x="149.4" y="54">Top View</text>
<text x="63.2" y="132.9">Isometric View</text>
<text x="147.2" y="134">Front View</text>
<text x="202.8" y="133.8">Right View</text>
</g>
<text font-size="3.9" x="277.9" y="188.5">A4</text>
<text font-size="3.2" x="244.2" y="121.6">THIRD ANGLE PROJECTION</text>
<g font-size="2">
<text x="107.6" y="147.6">UNLESS OTHERWISE SPECIFIED:</text>
<text x="141.4" y="147.6">FINISH:</text>
<text x="188.3" y="147.5">DEBURR AND</text>
<text x="188.3" y="150">BREAK SHARP</text>
<text x="219.6" y="149">DO NOT SCALE DRAWING</text>
<text x="260.3" y="149.2">REVISION</text>
<text x="107.6" y="150.1">DIMENSIONS ARE IN MILLIMETERS</text>
<text x="107.6" y="152.6">SURFACE FINISH:</text>
<text x="107.6" y="155.1">TOLERANCES:</text>
<text x="188.3" y="152.5">EDGES</text>
<text x="109.2" y="157.6">LINEAR:</text>
<text x="109.2" y="160.1">ANGULAR:</text>
<text x="121.3" y="165">NAME</text>
<text x="137" y="164.9">SIGNATURE</text>
<text x="154.2" y="164.9">DATE</text>
<text x="207.1" y="164.9">TITLE:</text>
<text x="107.6" y="169.1">DRAWN</text>
<text x="107.9" y="173.3">CHK'D</text>
<text x="121" y="169.1">FATHIH</text>
<text x="152.5" y="168.9">22/07/24</text>
<text x="107.4" y="177.4">APPV'D</text>
<text x="108.1" y="181.8">MFG</text>
<text x="108.5" y="186">Q.A</text>
<text x="162.6" y="185.5">MATERIAL:</text>
<text x="207" y="185.5">DWG NO.</text>
<text x="162.6" y="198.5">WEIGHT:</text>
<text x="207.1" y="198.6">SCALE:1:10</text>
<text x="251.5" y="198.6">SHEET 3 OF 4</text>
</g>
</svg>
